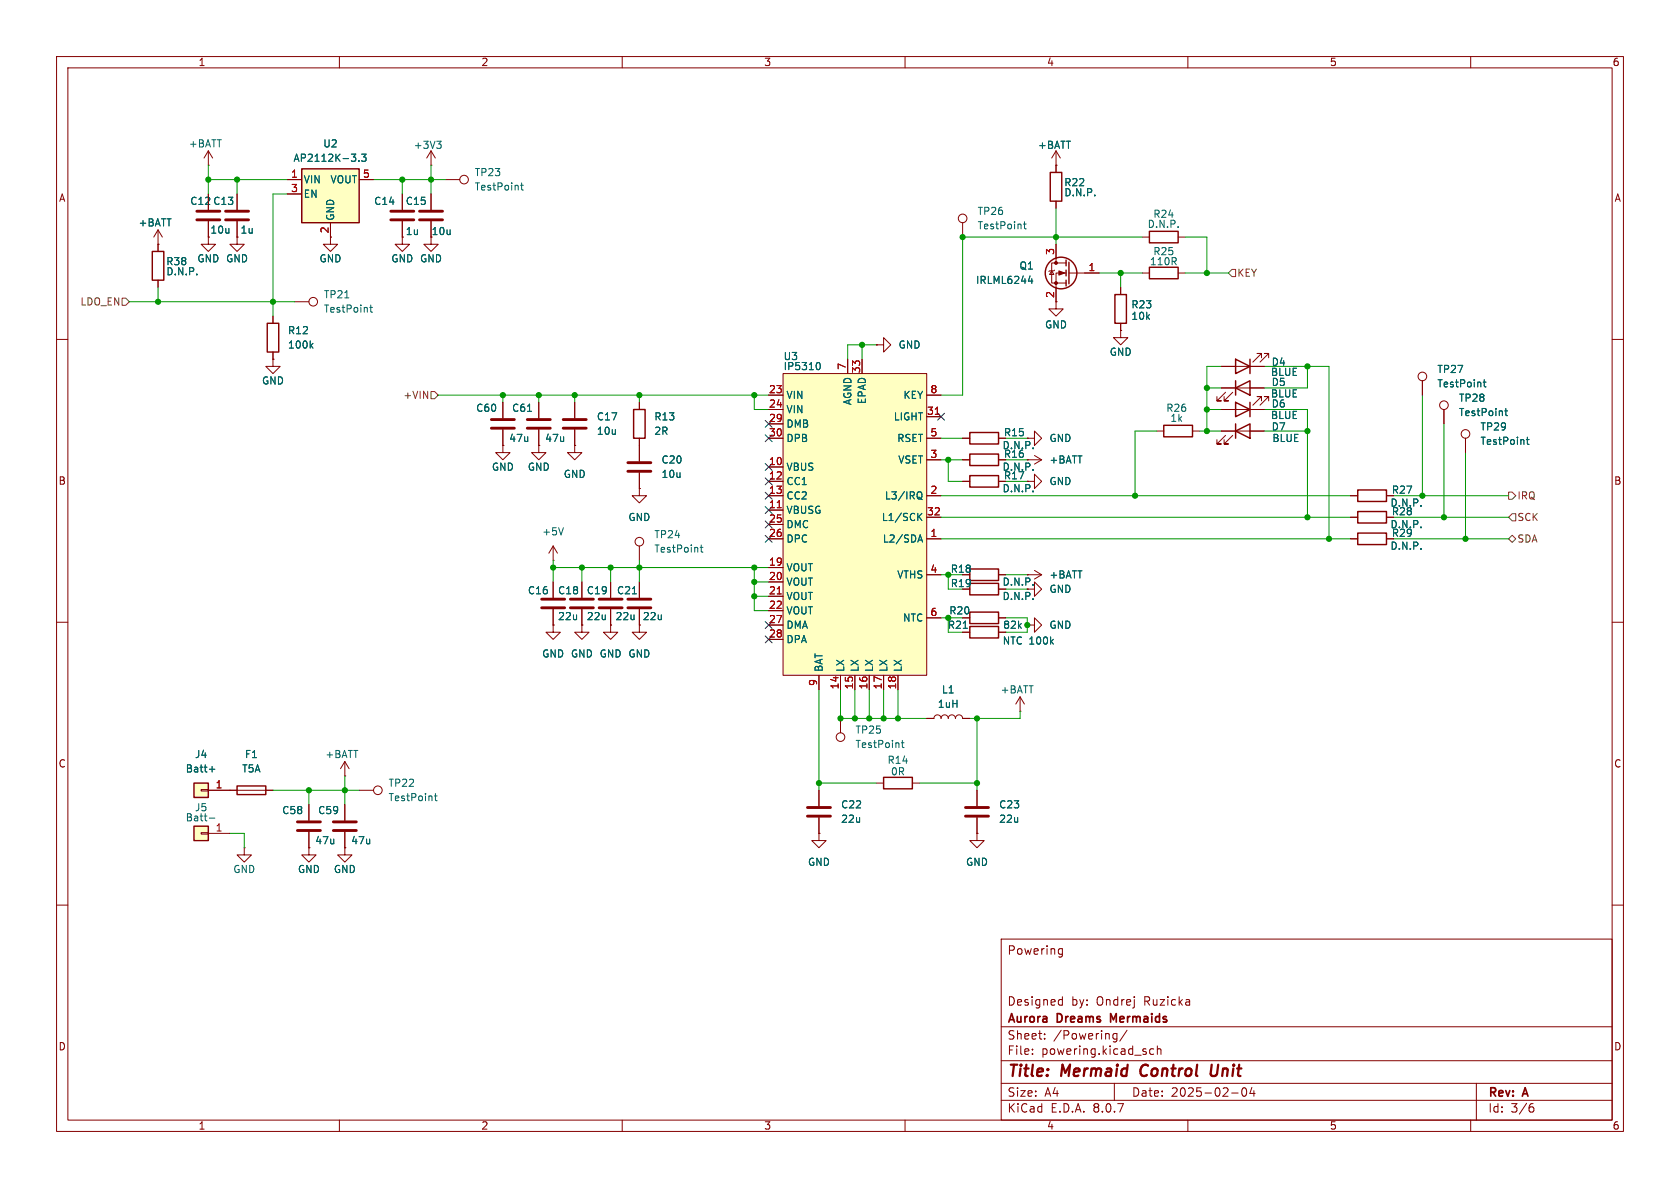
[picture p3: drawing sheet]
<svg xmlns="http://www.w3.org/2000/svg" width="297mm" height="210mm" viewBox="0 0 297 210" stroke-linecap="round" stroke-linejoin="round" font-family="sans-serif">
<g fill="none" stroke="#840000" stroke-width=".18">
<path d="M10 10h277v190h-277zM12 12h273v186h-273zM60 10v2M110 10v2M160 10v2M210 10v2M260 10v2M41.9 34.3v2.8M41.9 39.1v2.8M170.2 39.4v2.5M186.7 29.2h.1M186.7 26.7l-.8 1.2"/>
<path d="M186.7 26.7v3.8M186.7 35.6v1.2M186.7 26.7l.8 1.2M36.8 41.9v1.3h1.3l-1.3 1.3-1.2-1.3h1.2M41.9 41.9v1.3h1.3l-1.3 1.3-1.3-1.3h1.3M41.9 41.9h.1M185.9 47.9l.4 .6h-.8zM186.4 47.8l-.1 .1h-.8l-.1 .1M186.7 43.2v3.3M188.5 48.3h-1.8v6.3h1.3l-1.3 1.3-1.3-1.3h1.3M188.5 46.5h-2.6v3.5h2.6M189 48.3h5.3"/>
<path d="M198.1 58.4v1.3h1.3l-1.3 1.3-1.3-1.3h1.3M198.1 58.4h.1M198.1 50.8v1.3M198.1 57.2v1.2M201.9 48.3h1.3M201.9 41.9h1.3M208.3 48.3h1.2M208.3 41.9h1.2M10 60h2M101.6 71.1v2.8M101.6 75.9v2.8M181.6 77.5h1.3v-1.3l1.2 1.3-1.2 1.2v-1.2"/>
<path d="M181.6 77.5h.1M204.5 76.2h1.2M210.8 76.2h1.3M215.9 76.2h7.6M216.7 77l-1.6 1.5h.8h-.8v-.8M217.9 77l-1.5 1.5h.8h-.8v-.8M251.5 67.3v2.6M255.3 72.4v2.5M259.1 77.5v2.5M285 60h2M170.2 81.3h1.2M176.5 81.3h1.3"/>
<path d="M10 110h2M170.2 111.8h1.2M176.5 101.6h1.3M176.5 104.1h1.3M176.5 111.8h1.3M176.5 109.2h1.3M181.6 104.1h1.3v-1.2l1.2 1.2-1.2 1.3v-1.3M181.6 101.6h.1M181.6 110.5h1.3v-1.3l1.2 1.3-1.2 1.3v-1.3M181.6 110.5h.1M181.6 101.6h2.5M182.9 100.8l1.2 .8"/>
<path d="M184.1 101.6l-1.2 .8M285 110h2M154.9 138.4h1.3M161.3 138.4h1.3M163.8 127h1.3a.64 .64 0 0 1 .6-.6 .64 .64 0 0 1 .7 .6 .64 .64 0 0 1 .6-.6 .64 .64 0 0 1 .6 .6 .64 .64 0 0 1 .7-.6 .64 .64 0 0 1 .6 .6 .64 .64 0 0 1 .6-.6 .64 .64 0 0 1 .7 .6h1.2M10 160h2M177 166h108v32h-108zM187.2 168.6h.6M187.2 167.8h.6M187.4 176.7l.4 .1M187.8 167.7v1.2l-.1 .2-.4 .1M187.8 176.2v1.5"/>
<path d="M187.8 177.6l-.4 .1M285 160h2M60 198v2M110 198v2M160 198v2M177 194.5h108M177 191.5h108M177 187.5h108M177 181.5h108M182.5 186.3v.1M182.5 185.5v.1M184.7 183.6v.1"/>
<path d="M184.7 182.8v.1M196.8 183.6l.2 .1 .5-.1M197 191.5v3M197.5 182.7v1.2l-.3 .3-.4-.1M197.5 182.8l-.5-.1-.2 .1M199.2 182.1l-1.2 2M204 185.5l-.5-.1-.3 .3v.4l.2 .2h.6M204.6 185.5l.2-.1 .4 .1v.9M204.6 184.9v1.5M210 198v2M217.7 193.2h1.2M219.7 192.4l.2-.1a.81 .81 0 0 1 .6 .6 .81 .81 0 0 1-.3 .8l-.2 .1a.81 .81 0 0 1-.3-1.4z"/>
<path d="M221.3 192.2l-.3 1.1h.9M221.7 192.8v1M260 198v2M261 191.5v6.5M270.6 195.7h.4l.2 .3-.1 .5-.5 .1M271 195.1l-.4 .1"/>
<circle cx="170.2" cy="38.6" r=".76"/>
<circle cx="251.5" cy="66.5" r=".76"/>
<circle cx="255.3" cy="71.6" r=".76"/>
<circle cx="259.1" cy="76.7" r=".76"/>
</g>
<path d="M201.9 188.5a1.27 1.27 0 0 0 0 1.6M214.2 188.2l-.2 1.6 .2 .3a.66 .66 0 0 0 .8-.1" fill="none" stroke="#840000" stroke-width=".4"/>
<path d="M196.8 180.3l-.5-1.1v1.5" fill="none" stroke="#840000" stroke-width=".3"/>
<g fill="none" stroke="#840000" stroke-width=".25">
<path d="M185.7 30.5h2v5.1h-2zM188.5 46v1M188.5 47.8v1M188.5 49.5v1M189 46.4v3.8M197.1 52.1h2v5.1h-2zM203.2 47.2h5.1v2.1h-5.1zM203.2 40.9h5.1v2h-5.1zM205.7 75.2h5.1v2h-5.1zM218.4 76.2l2.6-1.3v2.6zM218.4 74.9v2.6M171.4 80.3h5.1v2h-5.1z"/>
<path d="M171.4 100.6h5.1v2h-5.1zM171.4 103.1h5.1v2.1h-5.1zM171.4 110.7h5.1v2.1h-5.1zM171.4 108.2h5.1v2h-5.1zM156.2 137.4h5.1v2h-5.1z"/>
<circle cx="187.6" cy="48.3" r="2.79"/>
</g>
<path d="M180.9 39.6h.5M181.1 39.2v1.1l.3 .2M181.8 49.7h.8M182.4 49.3v.8M262.2 67.6h.5M262.4 67.1v1.1l.3 .2M266 72.6h.5M266.2 72.2v1.1l.3 .2M269.8 77.7h.5M270 77.3v1.1l.3 .2M170.3 111.1h.7" fill="none" stroke="#006464" stroke-width=".18"/>
<g fill="#840000" stroke="#840000" stroke-width=".18">
<path d="M187.2 47.9l1 .4-1 .3z"/>
<circle cx="186.7" cy="50" r=".25"/>
<circle cx="186.7" cy="46.5" r=".25"/>
</g>
<path d="M39.9 38.9h4M39.9 37.3h4M99.6 75.7h4M99.6 74.2h4" fill="none" stroke="#840000" stroke-width=".51"/>
<path d="M138.4 66h25.4v53.4h-25.4z" fill="#ffffc2"/>
<g fill="none" stroke="#840000" stroke-width=".18">
<path d="M36.8 34.3v2.8M36.8 39.1v2.8M76.2 29.2h.1M76.2 26.7v2.5M76.2 34.3v2.8M76.2 39.1v2.8M76.2 26.7l-.8 1.2M76.2 26.7l.8 1.2M78.7 31.8h2.6M71.1 41.9v1.3h1.3l-1.3 1.3-1.3-1.3h1.3M71.1 41.9h.1M88.9 78.7v1.3h1.3l-1.3 1.3-1.3-1.3h1.3"/>
<path d="M88.9 78.7h.1M88.9 71.1v2.8M88.9 75.9v2.8M95.2 78.7v1.3h1.3l-1.3 1.3-1.2-1.3h1.2M95.2 78.7h.1M95.2 71.1v2.8M95.2 75.9v2.8M101.6 78.7v1.3h1.3l-1.3 1.3-1.3-1.3h1.3M101.6 78.7h.1M113 71.1v1.3M113 77.5v4M135.9 69.9h2.5"/>
<path d="M135.9 72.4h2.5M135.9 74.9h2.5M135.9 77.5h2.5M138.4 66h25.4v53.4h-25.4zM149.9 63.5v2.5M152.4 63.5v2.5M154.9 61h1.3v-1.3l1.3 1.3-1.3 1.2v-1.2M154.9 61h.1M163.8 69.9h2.6M163.8 77.5h2.6M163.8 73.7h2.6M170.2 77.5h1.2"/>
<path d="M176.5 77.5h1.3M215.9 72.4h7.6M215.9 68.6h7.6M215.9 64.8h7.6M216.7 69.3l-1.6 1.6h.8h-.8v-.8M217.9 69.3l-1.5 1.6h.8h-.8v-.8M223 63.2v-.7h-.8h.8l-1.5 1.5M223 70.9v-.8h-.8h.8l-1.5 1.5M224.3 63.2v-.7h-.8h.8l-1.5 1.5M224.3 70.9v-.8h-.8h.8l-1.5 1.5M97.8 99.1h.1M97.8 96.5l-.8 1.3"/>
<path d="M97.8 96.5v2.6M97.8 96.5l.8 1.3M113 86.4v1.2h1.3l-1.3 1.3-1.2-1.3h1.2M113 86.4h.1M113 83.6v2.8M113 96.5v2.6M135.9 95.3h2.5M135.9 82.6h2.5M135.9 90.2h2.5M135.9 85.1h2.5M135.9 87.6h2.5M135.9 92.7h2.5"/>
<path d="M163.8 95.3h2.6M163.8 87.6h2.6M163.8 81.3h2.6M163.8 91.4h2.6M170.2 85.1h1.2M176.5 85.1h1.3M181.6 81.3h.1M181.6 85.1h1.3v-1.3l1.2 1.3-1.2 1.3v-1.3M181.6 85.1h.1M181.6 81.3h2.5M182.9 80.5l1.2 .8M184.1 81.3l-1.2 .7"/>
<path d="M238.8 95.3h1.2M238.8 87.6h1.2M238.8 91.4h1.2M245.1 95.3h1.3M245.1 87.6h1.3M245.1 91.4h1.3M97.8 102.9v2.8M97.8 107.7v2.8M102.9 102.9v2.8M102.9 107.7v2.8M107.9 102.9v2.8M107.9 107.7v2.8"/>
<path d="M113 110.5v1.3h1.3l-1.3 1.2-1.2-1.2h1.2M113 110.5h.1M113 102.9v2.8M113 107.7v2.8M135.9 100.3h2.5M135.9 102.9h2.5M135.9 105.4h2.5M135.9 108h2.5M135.9 110.5h2.5M135.9 113h2.5M144.8 119.4v2.5M148.6 119.4v2.5"/>
<path d="M151.1 119.4v2.5M153.7 119.4v2.5M156.2 119.4v2.5M158.7 119.4v2.5M163.8 101.6h2.6M163.8 109.2h2.6M144.8 139.7v2.8M148.6 127v2.5M172.7 139.7v2.8M180.3 125.7h.1M180.3 123.2l-.7 1.3M180.3 123.2v2.5"/>
<path d="M180.3 123.2l.8 1.3M144.8 147.3v1.3h1.2l-1.2 1.3-1.3-1.3h1.3M144.8 147.3h.1M144.8 144.5v2.8M172.7 147.3v1.3h1.3l-1.3 1.3-1.3-1.3h1.3M172.7 147.3h.1M172.7 144.5v2.8"/>
<circle cx="82" cy="31.7" r=".76"/>
<circle cx="113" cy="95.8" r=".76"/>
<circle cx="148.6" cy="130.3" r=".76"/>
</g>
<g fill="none" stroke="#006464" stroke-width=".18">
<path d="M77.2 25h.8l-.4 .4M77.7 25.4l.3 .3v.3l-.3 .2M92 32.8h.5M92.2 32.3v1.1l.3 .2M93.3 72.7h.7M144.6 64.1a.68 .68 0 0 1 .4 .6 .68 .68 0 0 1-.4 .6M99.6 93.3l-.4 1.3M123.8 96.8h.5M124 96.3v1.1l.3 .2M162.3 95.8l.4-1.2 .4 1.2M162.4 95.5h.6M162.4 86.9a.43 .43 0 0 1 .6 .5v.4a.43 .43 0 0 1-.6 .4"/>
<path d="M162.4 91.3l.6 .7M162.5 87.9l.5 .4M163 90.7l-.7 .8M111.8 105h.7M159.3 131.3h.5M159.5 130.9v1.1l.3 .2"/>
</g>
<path d="M165.3 73.2h.8M137.4 89.8h.7M137.4 105h.7" fill="none" stroke="#a90000" stroke-width=".18"/>
<g fill="none" stroke="#840000" stroke-width=".51">
<path d="M34.8 38.9h4.1M34.8 37.3h4.1M74.2 38.9h4M74.2 37.3h4M86.9 75.7h4M86.9 74.2h4M93.2 75.7h4.1M93.2 74.2h4.1M111 83.3h4.1M111 81.8h4.1M95.8 107.4h4M95.8 105.9h4"/>
<path d="M100.8 107.4h4.1M100.8 105.9h4.1M105.9 107.4h4.1M105.9 105.9h4.1M111 107.4h4.1M111 105.9h4.1M142.7 144.3h4.1M142.7 142.7h4.1M170.7 144.3h4.1M170.7 142.7h4.1"/>
</g>
<path d="M112 72.4h2v5.1h-2zM171.4 76.5h5.1v2h-5.1zM218.4 68.6l2.6-1.3v2.6zM218.4 63.5l2.6 1.3-2.6 1.2zM218.4 71.1l2.6 1.3-2.6 1.3zM218.4 67.3v2.6M221 63.5v2.5M221 71.1v2.6M171.4 84.1h5.1v2h-5.1zM240 94.2h5.1v2.1h-5.1zM240 86.6h5.1v2h-5.1zM240 90.4h5.1v2.1h-5.1z" fill="none" stroke="#840000" stroke-width=".25"/>
<path d="M53.3 29.8h10.2v9.6h-10.2z" fill="#ffffc2"/>
<path d="M53.3 29.8h10.2v9.6h-10.2zM47.2 57.2h2.1v5h-2.1zM41.9 138.9h5.1v1.6h-5.1z" fill="none" stroke="#840000" stroke-width=".25"/>
<g fill="none" stroke="#840000" stroke-width=".18">
<path d="M50.8 31.8h2.5M50.8 34.3h2.5M58.4 39.4v3.8h1.3l-1.3 1.3-1.3-1.3h1.3M63.5 31.8h2.5M71.1 34.3v2.8M71.1 39.1v2.8M48.3 55.9v1.3M52.1 53.3h2.5M76.2 41.9v1.3h1.3l-1.3 1.3-1.3-1.3h1.3M48.3 63.5v1.3h1.2l-1.2 1.2-1.3-1.2h1.3M48.3 63.5h.1M48.3 62.2v1.3"/>
<path d="M97.8 110.5v1.3h1.3l-1.3 1.2-1.3-1.2h1.3M97.8 110.5h.1M102.9 110.5v1.3h1.2l-1.2 1.2-1.3-1.2h1.3M102.9 110.5h.1M40.6 139.7h7.7"/>
<circle cx="55.4" cy="53.3" r=".76"/>
</g>
<path d="M62.1 27.2h.8l-.4 .5M62.8 27.9v.5M63.4 28.4v.1M63.9 27.2h.8l-.4 .5 .3 .2v.5l-.1 .1-.6-.1M61 52.6h.7M65.4 54.3h.4M65.5 53.9v1.1l.3 .2M55 61.1l.3 .4M55.3 60.7l-.5 .5" fill="none" stroke="#006464" stroke-width=".18"/>
<path d="M69.1 38.9h4.1M69.1 37.3h4.1" fill="none" stroke="#840000" stroke-width=".51"/>
<path d="M34.3 146.1h2.5v2.5h-2.5z" fill="#ffffc2"/>
<path d="M35.6 147.2h1.2v.2h-1.2zM36.8 147.3h3.8M43.2 149.9v1.2h1.2l-1.2 1.3-1.3-1.3h1.3M43.2 149.9h.1" fill="none" stroke="#840000" stroke-width=".18"/>
<path d="M34.3 146.1h2.5v2.5h-2.5z" fill="none" stroke="#840000" stroke-width=".25"/>
<path d="M37 144.6h1" fill="none" stroke="#006464" stroke-width=".18"/>
<path d="M34.3 138.4h2.5v2.6h-2.5z" fill="#ffffc2"/>
<g fill="none" stroke="#840000" stroke-width=".18">
<path d="M36.8 29.2h.1M36.8 26.7l-.7 1.2M36.8 26.7v2.5M36.8 34.3v2.8M36.8 39.1v2.8M36.8 26.7l.8 1.2M41.9 34.3v2.8M41.9 39.1v2.8M50.8 31.8h2.5M50.8 34.3h2.5M58.4 39.4v2.5M63.5 31.8h2.5"/>
<path d="M71.1 34.3v2.8M71.1 39.1v2.8M76.2 34.3v2.8M76.2 39.1v2.8M186.7 29.2h.1M186.7 29.2v1.3M186.7 35.6v1.2M27.9 43.2h.1M27.9 40.6l-.7 1.3M27.9 40.6v3.9M27.9 49.5v1.3M27.9 40.6l.8 1.3"/>
<path d="M41.9 41.9h.1M48.3 55.9v1.3M71.1 41.9h.1M186.7 43.2v2.5M186.7 50.8v2.5M191.8 48.3h2.5M198.1 58.4h.1M198.1 50.8v1.3M198.1 57.2v1.2M48.3 63.5h.1M48.3 62.2v1.3M88.9 78.7h.1"/>
<path d="M88.9 71.1v2.8M88.9 75.9v2.8M95.2 78.7h.1M95.2 71.1v2.8M95.2 75.9v2.8M101.6 78.7h.1M101.6 71.1v2.8M101.6 75.9v2.8M113 71.1v1.3M113 77.5v4M135.9 72.4h2.5M135.9 77.5h2.5"/>
<path d="M135.9 69.9h2.5M135.9 74.9h2.5M149.9 63.5v2.5M152.4 63.5v2.5M154.9 61h.1M163.8 77.5h2.6M163.8 69.9h2.6M163.8 73.7h2.6M170.2 77.5h1.2M176.5 77.5h1.3M181.6 77.5h.1M215.9 68.6h2.5"/>
<path d="M215.9 64.8h2.5M215.9 72.4h2.5M215.9 76.2h2.5M221 68.6h2.5M221 64.8h2.5M221 72.4h2.5M221 76.2h2.5M251.5 67.3v2.6M255.3 72.4v2.5M259.1 77.5v2.5M113 86.4h.1M113 83.6v2.8"/>
<path d="M135.9 95.3h2.5M135.9 87.6h2.5M135.9 85.1h2.5M135.9 82.6h2.5M135.9 90.2h2.5M135.9 92.7h2.5M163.8 95.3h2.6M163.8 87.6h2.6M163.8 91.4h2.6M163.8 81.3h2.6M170.2 85.1h1.2M170.2 81.3h1.2"/>
<path d="M176.5 85.1h1.3M176.5 81.3h1.3M181.6 81.3h.1M181.6 85.1h.1M238.8 95.3h1.2M238.8 87.6h1.2M238.8 91.4h1.2M245.1 95.3h1.3M245.1 87.6h1.3M245.1 91.4h1.3M97.8 110.5h.1M97.8 102.9v2.8"/>
<path d="M97.8 107.7v2.8M102.9 110.5h.1M102.9 102.9v2.8M102.9 107.7v2.8M107.9 110.5v1.3h1.3l-1.3 1.2-1.2-1.2h1.2M107.9 110.5h.1M107.9 102.9v2.8M107.9 107.7v2.8M113 110.5h.1M113 102.9v2.8M113 107.7v2.8M135.9 100.3h2.5"/>
<path d="M135.9 102.9h2.5M135.9 105.4h2.5M135.9 108h2.5M135.9 110.5h2.5M135.9 113h2.5M144.8 119.4v2.5M148.6 119.4v2.5M151.1 119.4v2.5M153.7 119.4v2.5M156.2 119.4v2.5M158.7 119.4v2.5M163.8 101.6h2.6"/>
<path d="M163.8 109.2h2.6M170.2 111.8h1.2M176.5 101.6h1.3M176.5 104.1h1.3M176.5 111.8h1.3M176.5 109.2h1.3M181.6 101.6h.1M181.6 110.5h.1M35.6 139.6h1.2v.2h-1.2zM36.8 139.7h5.1M47 139.7h1.3M61 137.2h.1"/>
<path d="M61 134.6l-.8 1.3M61 134.6v2.6M61 134.6l.7 1.3M63.5 139.7h2.5M144.8 139.7v2.8M163.8 127h1.3M170.2 127h1.2M172.7 139.7v2.8M54.6 149.9v1.2h1.3l-1.3 1.3-1.3-1.3h1.3M54.6 149.9h.1M54.6 142.2v2.8M54.6 147.1v2.8"/>
<path d="M61 149.9v1.2h1.2l-1.2 1.3-1.3-1.3h1.3M61 149.9h.1M61 142.2v2.8M61 147.1v2.8M144.8 147.3h.1M144.8 144.5v2.8M172.7 147.3h.1M172.7 144.5v2.8"/>
<circle cx="66.8" cy="139.7" r=".76"/>
</g>
<path d="M26.9 44.5h2.1v5h-2.1zM34.3 138.4h2.5v2.6h-2.5z" fill="none" stroke="#840000" stroke-width=".25"/>
<g fill="none" stroke="#006464" stroke-width=".18">
<path d="M62.1 27.2h.8l-.4 .5M62.8 27.9v.5M63.4 28.4v.1M63.9 27.2h.8l-.4 .5 .3 .2v.5l-.1 .1-.6-.1M181.8 49.7h.8M182.4 49.3v.8M55 61.1l.3 .4M55.3 60.7l-.5 .5M93.3 72.7h.7M144.6 64.1a.68 .68 0 0 1 .4 .6 .68 .68 0 0 1-.4 .6M262.2 67.6h.5M262.4 67.1v1.1l.3 .2"/>
<path d="M266 72.6h.5M266.2 72.2v1.1l.3 .2M269.8 77.7h.5M270 77.3v1.1l.3 .2M162.3 95.8l.4-1.2 .4 1.2M162.4 95.5h.6M162.4 86.9a.43 .43 0 0 1 .6 .5v.4a.43 .43 0 0 1-.6 .4M162.4 91.3l.6 .7M162.5 87.9l.5 .4M163 90.7l-.7 .8M111.8 105h.7M170.3 111.1h.7"/>
<path d="M37 136h1M37.5 135.5v1M76.8 140.7h.5M77 140.3v1.1l.3 .1"/>
</g>
<path d="M52.6 146.8h4M52.6 145.3h4M58.9 146.8h4.1M58.9 145.3h4.1" fill="none" stroke="#840000" stroke-width=".51"/>
<path d="M21.6 52.7h.6l.7 .6-.7 .7h-.6zM217.8 47.6h.6v1.3h-.6l-.6-.6zM76.2 69.2h.6l.7 .7-.7 .6h-.6zM266.7 87h.6l.7 .6-.7 .7h-.6zM266.7 95.3l.6-.7 .7 .7-.7 .6zM267.3 90.8h.7v1.3h-.7l-.6-.7z" fill="none" stroke="#725600" stroke-width=".18"/>
<g fill="none" stroke="#009600" stroke-width=".18">
<path d="M36.8 31.8h14M36.8 29.2v5.1M41.9 31.8v2.5M50.8 34.3h-2.5v21.6M66 31.8h12.7M71.1 31.8v2.5M76.2 29.2v5.1M186.7 36.8v6.4M22.9 53.3h29.2M27.9 50.8v2.5M194.3 48.3h7.6M198.1 48.3v2.5"/>
<path d="M201.9 41.9h-31.7v28h-3.8M209.5 41.9h3.9v6.4M209.5 48.3h7.7M77.5 69.9h58.4M88.9 69.9v1.2M95.2 69.9v1.2M101.6 69.9v1.2M113 69.9v1.2M133.3 69.9v2.5h2.6M152.4 61v2.5M154.9 61h-5v2.5M166.4 77.5h3.8"/>
<path d="M177.8 77.5h3.8M204.5 76.2h-3.8v11.4M212.1 76.2h3.8M213.4 72.4h2.5M213.4 68.6h2.5M215.9 64.8h-2.5v11.4M223.5 64.8h11.4v30.5M223.5 76.2h7.6M223.5 72.4h7.6v19M231.1 64.8v3.8h-7.6M251.5 69.9v17.7M255.3 74.9v16.5"/>
<path d="M97.8 99.1v3.8M113 99.1v3.8M166.4 87.6h72.4M166.4 91.4h72.4M166.4 95.3h72.4M166.4 81.3h3.8M167.6 81.3v3.8h2.6M177.8 85.1h3.8M177.8 81.3h3.8M246.4 87.6h20.3M246.4 91.4h20.3M246.4 95.3h20.3"/>
<path d="M259.1 80v15.3M97.8 100.3h38.1M102.9 100.3v2.6M107.9 100.3v2.6M133.3 100.3v7.7h2.6M133.3 105.4h2.6M133.3 102.9h2.6M166.4 101.6h1.2v2.5M166.4 109.2h1.2v2.6M177.8 101.6h3.8M177.8 104.1h3.8M177.8 109.2h3.8v2.6h-3.8"/>
<path d="M48.3 139.7h15.2M54.6 139.7v2.5M61 137.2v5M144.8 138.4h10.1M144.8 121.9v17.8M148.6 121.9v5.1h15.2M151.1 121.9v5.1M153.7 121.9v5.1M156.2 121.9v5.1M158.7 121.9v5.1M162.6 138.4h10.1M172.7 127v12.7"/>
<path d="M180.3 125.7v1.3h-8.9M40.6 147.3h2.6v2.6"/>
</g>
<g fill="none" stroke="#000084" stroke-width=".18">
<path d="M135.3 76.9l1.2 1.2M135.3 74.3l1.2 1.2M136.5 76.9l-1.2 1.2M136.5 74.3l-1.2 1.2M165.8 73.1l1.2 1.2M167 73.1l-1.2 1.2M135.3 87l1.2 1.2M135.3 94.6l1.2 1.3M135.3 92.1l1.2 1.2M135.3 81.9l1.2 1.3M135.3 84.5l1.2 1.2M135.3 89.6l1.2 1.2"/>
<path d="M136.5 87l-1.2 1.2M136.5 94.6l-1.2 1.3M136.5 92.1l-1.2 1.2M136.5 81.9l-1.2 1.3M136.5 84.5l-1.2 1.2M136.5 89.6l-1.2 1.2M135.3 109.9l1.2 1.2M135.3 112.4l1.2 1.2M136.5 109.9l-1.2 1.2M136.5 112.4l-1.2 1.2"/>
</g>
<path d="M165.3 73.2h.8M137.4 89.8h.7M137.4 105h.7" fill="none" stroke="#a90000" stroke-width=".18"/>
<g fill="#009600" stroke="#009600" stroke-width=".18">
<circle cx="213.4" cy="68.6" r=".46"/>
<circle cx="198.1" cy="48.3" r=".46"/>
<circle cx="213.4" cy="48.3" r=".46"/>
<circle cx="186.7" cy="41.9" r=".46"/>
<circle cx="170.2" cy="41.9" r=".46"/>
<circle cx="167.6" cy="81.3" r=".46"/>
<circle cx="152.4" cy="61" r=".46"/>
<circle cx="234.9" cy="95.3" r=".46"/>
<circle cx="231.1" cy="91.4" r=".46"/>
<circle cx="255.3" cy="91.4" r=".46"/>
<circle cx="231.1" cy="76.2" r=".46"/>
<circle cx="259.1" cy="95.3" r=".46"/>
<circle cx="251.5" cy="87.6" r=".46"/>
<circle cx="231.1" cy="64.8" r=".46"/>
<circle cx="213.4" cy="72.4" r=".46"/>
<circle cx="213.4" cy="76.2" r=".46"/>
<circle cx="200.7" cy="87.6" r=".46"/>
<circle cx="167.6" cy="101.6" r=".46"/>
<circle cx="181.6" cy="110.5" r=".46"/>
<circle cx="144.8" cy="138.4" r=".46"/>
<circle cx="133.3" cy="105.4" r=".46"/>
<circle cx="133.3" cy="102.9" r=".46"/>
<circle cx="148.6" cy="127" r=".46"/>
<circle cx="151.1" cy="127" r=".46"/>
<circle cx="153.7" cy="127" r=".46"/>
<circle cx="167.6" cy="109.2" r=".46"/>
<circle cx="158.7" cy="127" r=".46"/>
<circle cx="172.7" cy="138.4" r=".46"/>
<circle cx="172.7" cy="127" r=".46"/>
<circle cx="156.2" cy="127" r=".46"/>
<circle cx="113" cy="69.9" r=".46"/>
<circle cx="101.6" cy="69.9" r=".46"/>
<circle cx="133.3" cy="100.3" r=".46"/>
<circle cx="133.3" cy="69.9" r=".46"/>
<circle cx="95.2" cy="69.9" r=".46"/>
<circle cx="76.2" cy="31.8" r=".46"/>
<circle cx="71.1" cy="31.8" r=".46"/>
<circle cx="88.9" cy="69.9" r=".46"/>
<circle cx="48.3" cy="53.3" r=".46"/>
<circle cx="102.9" cy="100.3" r=".46"/>
<circle cx="97.8" cy="100.3" r=".46"/>
<circle cx="61" cy="139.7" r=".46"/>
<circle cx="107.9" cy="100.3" r=".46"/>
<circle cx="113" cy="100.3" r=".46"/>
<circle cx="54.6" cy="139.7" r=".46"/>
<circle cx="36.8" cy="31.8" r=".46"/>
<circle cx="41.9" cy="31.8" r=".46"/>
<circle cx="27.9" cy="53.3" r=".46"/>
</g>
<g font-size="2.8" fill="#840000">
<text x="178" y="190.9">Title:</text>
<text x="187.7" y="190.9">Mermaid</text>
<text x="202.5" y="190.9">Control</text>
<text x="215.6" y="190.9">Unit</text>
</g>
<g font-size="2.1" fill="#840000">
<text x="178" y="169">Powering</text>
<text x="178" y="178">Designed</text>
<text x="189.4" y="178">by:</text>
<text x="193.9" y="178">Ondrej</text>
<text x="202.4" y="178">Ruzicka</text>
<text x="178" y="184">Sheet:</text>
<text x="178" y="181.2">Aurora</text>
<text x="186.2" y="184">/Powering/</text>
<text x="187" y="181.2">Dreams</text>
<text x="197" y="181.2">Mermaids</text>
<text x="178" y="186.7">File:</text>
<text x="184.1" y="186.7">powering.kicad_sch</text>
<text x="178" y="196.9">KiCad</text>
<text x="178" y="194.1">Size:</text>
<text x="184.7" y="194.1">A4</text>
<text x="185.7" y="196.9">E.D.A.</text>
<text x="193.3" y="196.9">8.0.7</text>
<text x="200" y="194.1">Date:</text>
<text x="207" y="194.1">2025-02-04</text>
<text x="263" y="194.3">Rev:</text>
<text x="263" y="196.9">Id:</text>
<text x="267.1" y="196.9">3/6</text>
<text x="269.4" y="194.3">A</text>
</g>
<g font-size="1.8" fill="#840000">
<text x="35" y="11.9">1</text>
<text x="85" y="11.9">2</text>
<text x="135" y="11.9">3</text>
<text x="185" y="11.9">4</text>
<text x="235" y="11.9">5</text>
<text x="285" y="11.9">6</text>
<text x="10.3" y="35.9">A</text>
<text x="285.3" y="35.9">A</text>
<text x="58.2" y="41.3" transform="rotate(-90 58.2 41.3)">2</text>
<text x="76.2" y="41.8">10u</text>
<text x="10.3" y="85.9">B</text>
<text x="285.3" y="85.9">B</text>
<text x="168" y="101.4">R18</text>
<text x="168" y="104">R19</text>
<text x="177.1" y="103.7">D.N.P.</text>
<text x="167.7" y="108.8">R20</text>
<text x="10.3" y="135.9">C</text>
<text x="285.3" y="135.9">C</text>
<text x="10.3" y="185.9">D</text>
<text x="285.3" y="185.9">D</text>
<text x="35" y="199.9">1</text>
<text x="85" y="199.9">2</text>
<text x="135" y="199.9">3</text>
<text x="185" y="199.9">4</text>
<text x="235" y="199.9">5</text>
<text x="285" y="199.9">6</text>
</g>
<g font-size="1.8" fill="#006464">
<text x="33.3" y="26.3">+BATT</text>
<text x="51.8" y="28.8">AP2112K-3.3</text>
<text x="57" y="26.3">U2</text>
<text x="73.1" y="26.5">+3V3</text>
<text x="183.4" y="26.5">+BATT</text>
<text x="53.6" y="32.6">VIN</text>
<text x="53.6" y="35.2">EN</text>
<text x="58.3" y="32.6">VOUT</text>
<text x="83.8" y="33.9">TestPoint</text>
<text x="83.8" y="31.3">TP23</text>
<text x="188" y="33.1">R22</text>
<text x="188.1" y="34.9">D.N.P.</text>
<text x="24.4" y="40.2">+BATT</text>
<text x="33.5" y="36.4">C12</text>
<text x="37.1" y="41.5">10u</text>
<text x="37.6" y="36.4">C13</text>
<text x="42.4" y="41.5">1u</text>
<text x="59.3" y="39.1" transform="rotate(-90 59.3 39.1)">GND</text>
<text x="66" y="36.4">C14</text>
<text x="71.6" y="41.8">1u</text>
<text x="71.6" y="36.4">C15</text>
<text x="172.7" y="40.7">TestPoint</text>
<text x="172.7" y="38.2">TP26</text>
<text x="202.8" y="40.5">D.N.P.</text>
<text x="203.8" y="38.7">R24</text>
<text x="29.3" y="47.1">R38</text>
<text x="34.8" y="46.6">GND GND</text>
<text x="56.4" y="46.6">GND</text>
<text x="69.1" y="46.6">GND GND</text>
<text x="180.1" y="47.9">Q1</text>
<text x="203.2" y="47.1">110R</text>
<text x="203.8" y="45.3">R25</text>
<text x="29.3" y="48.9">D.N.P.</text>
<text x="57.2" y="52.9">TP21</text>
<text x="172.4" y="50.4">IRLML6244</text>
<text x="50.8" y="59.3">R12</text>
<text x="57.2" y="55.5">TestPoint</text>
<text x="184.7" y="58.3">GND</text>
<text x="199.9" y="56.7">10k</text>
<text x="199.9" y="54.7">R23</text>
<text x="50.8" y="61.8">100k</text>
<text x="138.4" y="63.9">U3</text>
<text x="138.4" y="65.6">IP5310</text>
<text x="158.8" y="61.8">GND</text>
<text x="196.1" y="63.1">GND</text>
<text x="224.7" y="64.9">D4</text>
<text x="46.2" y="68.2">GND</text>
<text x="138.9" y="70.7">VIN</text>
<text x="150.7" y="71.7" transform="rotate(-90 150.7 71.7)">AGND</text>
<text x="153.3" y="71.5" transform="rotate(-90 153.3 71.5)">EPAD</text>
<text x="159.6" y="70.7">KEY</text>
<text x="224.6" y="70.5">BLUE</text>
<text x="224.6" y="66.6">BLUE</text>
<text x="224.7" y="68.4">D5</text>
<text x="254" y="68.7">TestPoint</text>
<text x="254" y="66.1">TP27</text>
<text x="257.8" y="71.2">TP28</text>
<text x="84.1" y="73">C60</text>
<text x="90.4" y="73">C61</text>
<text x="105.4" y="74.5">C17</text>
<text x="105.4" y="77.1">10u</text>
<text x="115.6" y="77.1">2R</text>
<text x="115.6" y="74.5">R13</text>
<text x="138.9" y="73.3">VIN</text>
<text x="138.9" y="75.8">DMB</text>
<text x="157.9" y="74.5">LIGHT</text>
<text x="177.4" y="77.3">R15</text>
<text x="206.1" y="73">R26</text>
<text x="206.8" y="74.8">1k</text>
<text x="224.6" y="74.3">BLUE</text>
<text x="224.7" y="72.2">D6</text>
<text x="224.7" y="76.3">D7</text>
<text x="257.8" y="73.8">TestPoint</text>
<text x="261.6" y="76.3">TP29</text>
<text x="86.9" y="83.4">GND</text>
<text x="89.9" y="78.3">47u</text>
<text x="93.2" y="83.4">GND</text>
<text x="96.3" y="78.3">47u</text>
<text x="116.8" y="82.1">C20</text>
<text x="138.9" y="83.4">VBUS</text>
<text x="138.9" y="78.3">DPB</text>
<text x="158.5" y="78.3">RSET</text>
<text x="158.7" y="82.1">VSET</text>
<text x="177.1" y="83.4">D.N.P.</text>
<text x="177.1" y="79.6">D.N.P.</text>
<text x="177.4" y="81.1">R16</text>
<text x="185.4" y="78.3">GND</text>
<text x="185.4" y="82.1">+BATT</text>
<text x="224.8" y="78.3">BLUE</text>
<text x="261.6" y="78.8">TestPoint</text>
<text x="99.6" y="84.7">GND</text>
<text x="116.8" y="84.7">10u</text>
<text x="138.9" y="86">CC1</text>
<text x="138.9" y="88.5">CC2</text>
<text x="156.3" y="88.5">L3/IRQ</text>
<text x="177.1" y="87.2">D.N.P.</text>
<text x="177.4" y="84.9">R17</text>
<text x="185.4" y="86">GND</text>
<text x="245.7" y="89.8">D.N.P.</text>
<text x="246" y="87.5">R27</text>
<text x="95.8" y="94.8">+5V</text>
<text x="111" y="92.3">GND</text>
<text x="115.6" y="95.4">TP24</text>
<text x="138.9" y="91">VBUSG</text>
<text x="138.9" y="93.6">DMC</text>
<text x="155.8" y="92.3">L1/SCK</text>
<text x="245.7" y="93.6">D.N.P.</text>
<text x="246" y="95.1">R29</text>
<text x="246" y="91.3">R28</text>
<text x="115.6" y="97.9">TestPoint</text>
<text x="138.9" y="101.2">VOUT</text>
<text x="138.9" y="96.1">DPC</text>
<text x="156" y="96.1">L2/SDA</text>
<text x="245.7" y="97.4">D.N.P.</text>
<text x="93.2" y="105.3">C16</text>
<text x="98.6" y="105.3">C18</text>
<text x="103.6" y="105.3">C19</text>
<text x="109" y="105.3">C21</text>
<text x="138.9" y="103.7">VOUT</text>
<text x="138.9" y="106.3">VOUT</text>
<text x="158.5" y="102.5">VTHS</text>
<text x="177.1" y="106.3">D.N.P.</text>
<text x="185.4" y="105">GND</text>
<text x="185.4" y="102.5">+BATT</text>
<text x="98.6" y="109.8">22u</text>
<text x="103.6" y="109.8">22u</text>
<text x="108.7" y="109.8">22u</text>
<text x="113.5" y="109.8">22u</text>
<text x="138.9" y="108.8">VOUT</text>
<text x="138.9" y="111.4">DMA</text>
<text x="138.9" y="113.9">DPA</text>
<text x="159.6" y="110.1">NTC</text>
<text x="167.5" y="111.4">R21</text>
<text x="177.2" y="111.4">82k</text>
<text x="185.4" y="111.4">GND</text>
<text x="95.8" y="116.4">GND GND GND GND</text>
<text x="145.6" y="118.9" transform="rotate(-90 145.6 118.9)">BAT</text>
<text x="149.5" y="118.9" transform="rotate(-90 149.5 118.9)">LX</text>
<text x="152" y="118.9" transform="rotate(-90 152 118.9)">LX</text>
<text x="154.5" y="118.9" transform="rotate(-90 154.5 118.9)">LX</text>
<text x="157.1" y="118.9" transform="rotate(-90 157.1 118.9)">LX</text>
<text x="159.6" y="118.9" transform="rotate(-90 159.6 118.9)">LX</text>
<text x="177.2" y="114.1">NTC 100k</text>
<text x="165.7" y="125.3">1uH</text>
<text x="166.4" y="122.8">L1</text>
<text x="176.8" y="122.8">+BATT</text>
<text x="151.1" y="129.9">TP25</text>
<text x="32.7" y="136.8">Batt+</text>
<text x="34.4" y="134.2">J4</text>
<text x="42.7" y="136.8">T5A</text>
<text x="43.2" y="134.2">F1</text>
<text x="57.4" y="134.2">+BATT</text>
<text x="151.1" y="132.4">TestPoint</text>
<text x="156.8" y="135.2">R14</text>
<text x="157.4" y="137.3">0R</text>
<text x="34.4" y="143.6">J5</text>
<text x="68.6" y="141.8">TestPoint</text>
<text x="68.6" y="139.3">TP22</text>
<text x="148.6" y="143.1">C22</text>
<text x="176.5" y="143.1">C23</text>
<text x="32.7" y="145.4">Batt-</text>
<text x="49.8" y="144.1">C58</text>
<text x="55.6" y="149.5">47u</text>
<text x="56.1" y="144.1">C59</text>
<text x="62" y="149.5">47u</text>
<text x="148.6" y="145.6">22u</text>
<text x="176.5" y="145.6">22u</text>
<text x="41.1" y="154.5">GND</text>
<text x="52.6" y="154.5">GND</text>
<text x="58.9" y="154.5">GND</text>
<text x="142.7" y="153.3">GND</text>
<text x="170.7" y="153.3">GND</text>
</g>
<g font-size="1.8" fill="#a90000">
<text x="51.4" y="31.5">1</text>
<text x="51.4" y="34">3</text>
<text x="64.1" y="31.5">5</text>
<text x="186.4" y="45.2" transform="rotate(-90 186.4 45.2)">3</text>
<text x="186.4" y="52.8" transform="rotate(-90 186.4 52.8)">2</text>
<text x="192.3" y="48">1</text>
<text x="149.6" y="65.5" transform="rotate(-90 149.6 65.5)">7</text>
<text x="135.8" y="69.6">23</text>
<text x="152.1" y="66.1" transform="rotate(-90 152.1 66.1)">33</text>
<text x="164.4" y="69.6">8</text>
<text x="135.8" y="72.1">24</text>
<text x="135.8" y="74.7">29</text>
<text x="135.8" y="77.2">30</text>
<text x="163.8" y="73.4">31</text>
<text x="164.4" y="77.2">5</text>
<text x="135.8" y="82.3">10</text>
<text x="164.4" y="81">3</text>
<text x="135.8" y="89.9">11</text>
<text x="135.8" y="84.8">12</text>
<text x="135.8" y="87.4">13</text>
<text x="164.4" y="87.4">2</text>
<text x="135.8" y="92.5">25</text>
<text x="135.8" y="95">26</text>
<text x="163.8" y="91.2">32</text>
<text x="164.4" y="95">1</text>
<text x="135.8" y="100.1">19</text>
<text x="164.4" y="101.3">4</text>
<text x="135.8" y="102.6">20</text>
<text x="135.8" y="105.2">21</text>
<text x="135.8" y="107.7">22</text>
<text x="135.8" y="110.2">27</text>
<text x="135.8" y="112.8">28</text>
<text x="164.4" y="109">6</text>
<text x="144.5" y="121.4" transform="rotate(-90 144.5 121.4)">9</text>
<text x="148.3" y="122" transform="rotate(-90 148.3 122)">14</text>
<text x="150.9" y="122" transform="rotate(-90 150.9 122)">15</text>
<text x="153.4" y="122" transform="rotate(-90 153.4 122)">16</text>
<text x="156" y="122" transform="rotate(-90 156 122)">17</text>
<text x="158.5" y="122" transform="rotate(-90 158.5 122)">18</text>
<text x="38" y="139.4">1</text>
<text x="38" y="147.1">1</text>
</g>
<g font-size="1.8" fill="#725600">
<text x="218.6" y="49.1">KEY</text>
<text x="14.1" y="54.2">LDO_EN</text>
<text x="71.2" y="70.7">+VIN</text>
<text x="268.2" y="88.5">IRQ</text>
<text x="268.2" y="92.3">SCK</text>
<text x="268.2" y="96.1">SDA</text>
</g>
</svg>
